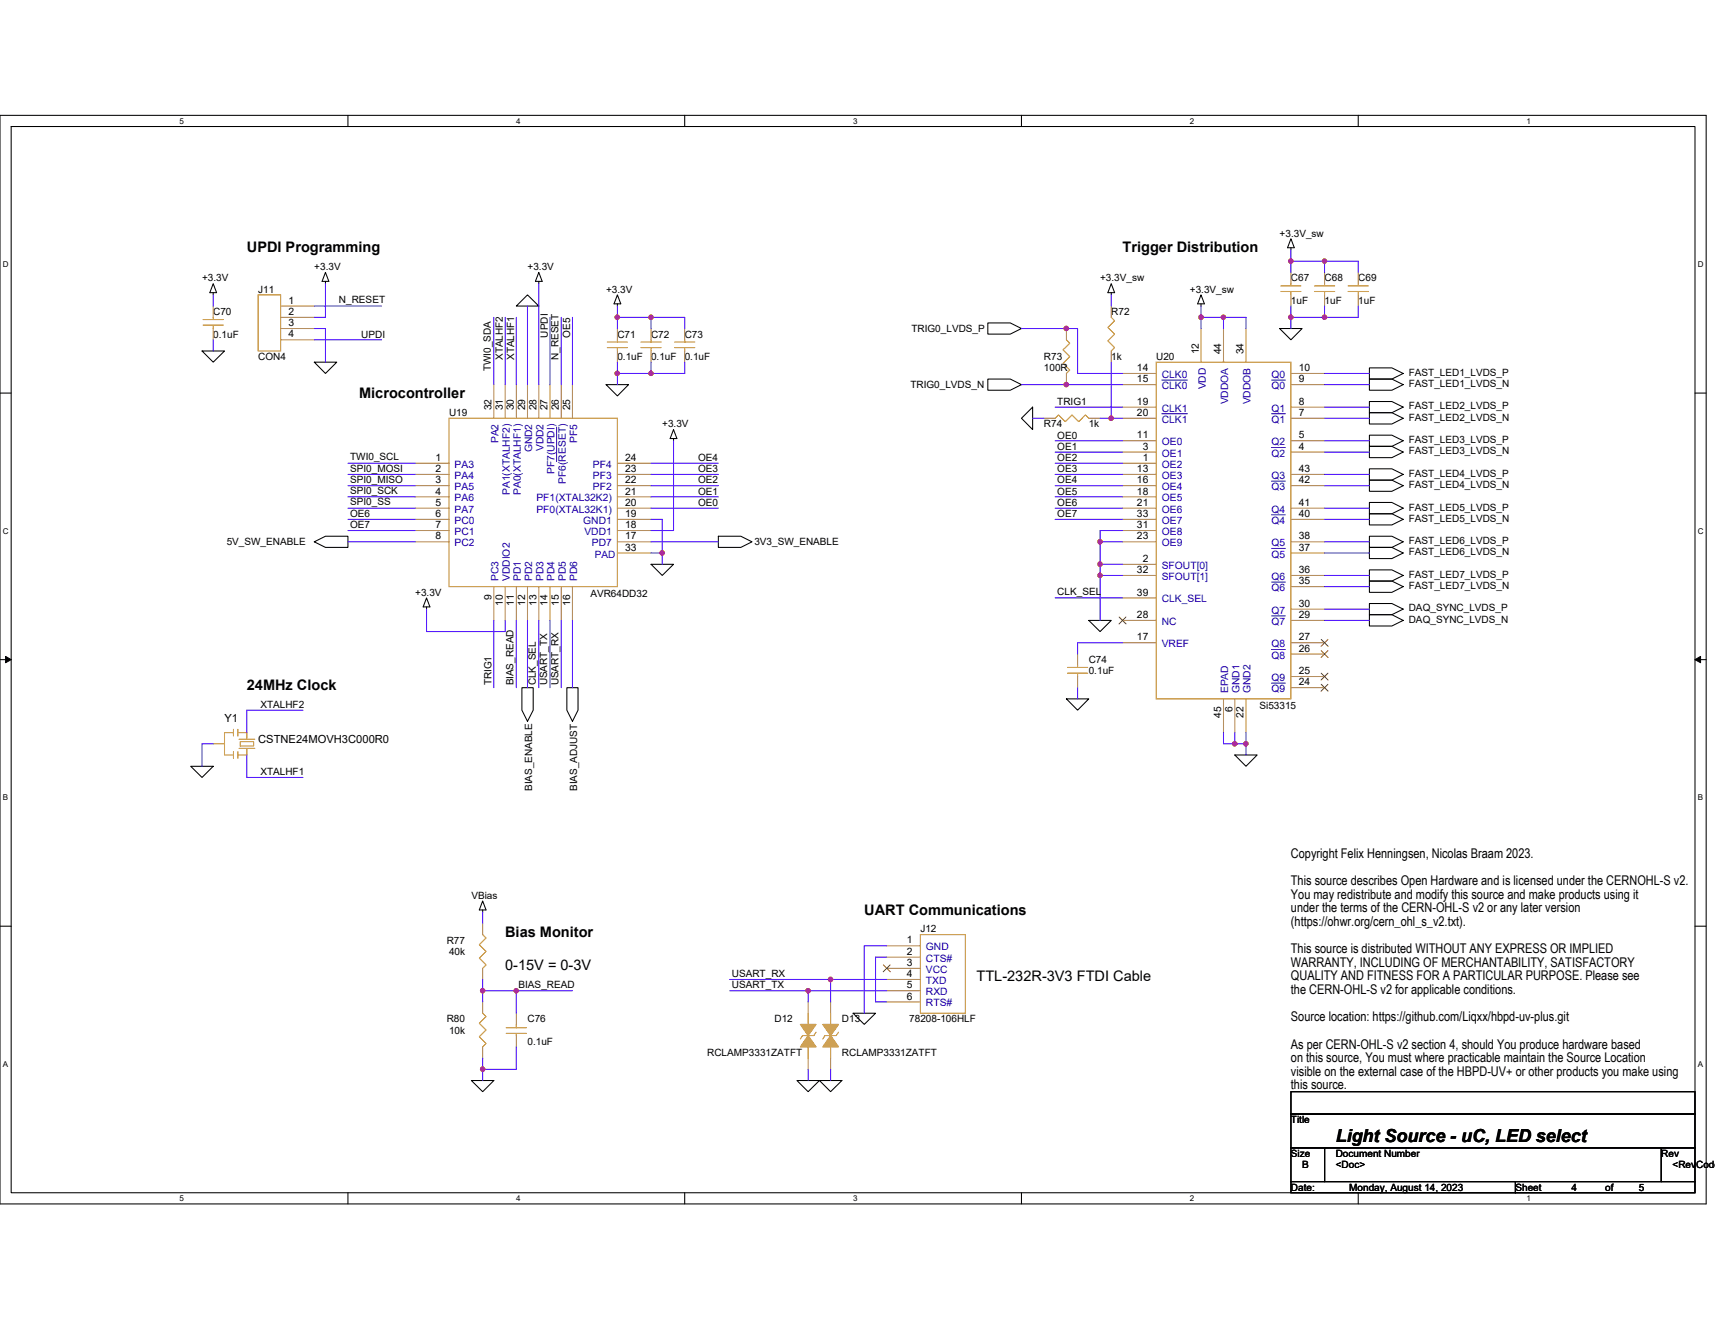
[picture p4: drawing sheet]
<svg xmlns="http://www.w3.org/2000/svg" width="279mm" height="216mm" viewBox="0 0 279 216" stroke-linecap="round" stroke-linejoin="round" font-family="sans-serif">
<path d="M0 18.8h278v177.4h-278zM1.8 20.6h274.3v173.8h-274.3z" fill="none" stroke="#000" stroke-width=".17"/>
<g fill="#fff">
<path d="M29.3 19h.7v1.4h-.7z"/>
<path d="M29.3 194.5h.7v1.5h-.7z"/>
</g>
<path d="M56.7 18.8v1.8M56.7 194.4v1.8" fill="none" stroke="#000" stroke-width=".17"/>
<g fill="#fff">
<path d="M84.1 19h.7v1.4h-.7z"/>
<path d="M84.1 194.5h.7v1.5h-.7z"/>
</g>
<path d="M111.5 18.8v1.8M111.5 194.4v1.8" fill="none" stroke="#000" stroke-width=".17"/>
<g fill="#fff">
<path d="M139 19h.7v1.4h-.7z"/>
<path d="M139 194.5h.7v1.5h-.7z"/>
</g>
<path d="M166.4 18.8v1.8M166.4 194.4v1.8" fill="none" stroke="#000" stroke-width=".17"/>
<g fill="#fff">
<path d="M193.8 19h.8v1.4h-.8z"/>
<path d="M193.8 194.5h.8v1.5h-.8z"/>
</g>
<path d="M221.3 18.8v1.8M221.3 194.4v1.8" fill="none" stroke="#000" stroke-width=".17"/>
<g fill="#fff">
<path d="M248.7 19h.7v1.4h-.7z"/>
<path d="M248.7 194.5h.7v1.5h-.7z"/>
<path d="M.5 42.3h.9v1.5h-.9z"/>
<path d="M276.6 42.3h1v1.5h-1z"/>
<path d="M.5 85.8h.9v1.4h-.9z"/>
<path d="M276.6 85.8h1v1.4h-1z"/>
</g>
<path d="M0 64.1h1.8M276.1 64.1h1.9" fill="none" stroke="#000" stroke-width=".17"/>
<g fill="#fff">
<path d="M.5 129.2h.8v1.5h-.8z"/>
<path d="M276.6 129.2h.9v1.5h-.9z"/>
</g>
<path d="M0 107.5h1.8M276.1 107.5h1.9" fill="none" stroke="#000" stroke-width=".17"/>
<path d="M.9 107l.9 .5-.9 .5zM276.1 107.5l1-.5v1z" fill="#000" stroke="#000" stroke-width=".16"/>
<g fill="#fff">
<path d="M.5 172.6h.8v1.5h-.8z"/>
<path d="M276.6 172.6h.9v1.5h-.9z"/>
</g>
<g fill="none" stroke="#000" stroke-width=".17">
<path d="M210.3 38.9l.6 1.5h-1.1zM32.9 57.2h3.7l-1.9 1.8zM34.7 47.7v.3M34.7 46.2l.6 1.5h-1.1zM51.2 59h3.7l-1.9 1.9zM53 45.8v.4M53 44.4l.6 1.4h-1.1zM84.1 49.9l1.8-1.9 1.9 1.9zM87.8 45.8v.4M87.8 44.4l.5 1.4h-1.1zM100.6 49.5v.4M100.6 48l.5 1.5h-1.1z"/>
<path d="M160.9 52.6h3.7l1.8 .9-1.8 .9h-3.7zM181 47.7v.3M181 46.2l.6 1.5h-1.1zM195.7 49.5v.4M195.7 48l.5 1.5h-1.1zM208.5 53.5h3.6l-1.8 1.9zM210.3 40.4v.3M223.1 59.9h3.7l1.8 1-1.8 .9h-3.7zM98.7 62.7h3.7l-1.8 1.8zM109.7 71.5v.3M109.7 70l.6 1.5h-1.1zM160.9 61.8h3.7l1.8 .9-1.8 .9h-3.7z"/>
<path d="M166.4 68.2l1.8-1.9v3.7zM223.1 61.8h3.7l1.8 .9-1.8 .9h-3.7zM223.1 65.4h3.7l1.8 .9-1.8 .9h-3.7zM223.1 67.2h3.7l1.8 1-1.8 .9h-3.7zM223.1 70.9h3.7l1.8 .9-1.8 .9h-3.7zM223.1 72.7h3.7l1.8 1-1.8 .9h-3.7zM223.1 76.4h3.7l1.8 .9-1.8 .9h-3.7zM223.1 78.2h3.7l1.8 .9-1.8 1h-3.7zM51.2 88.3l1.8-.9h3.7v1.8h-3.7zM69.5 98.9v.4M69.5 97.4l.5 1.5h-1.1zM106.1 91.9h3.6l-1.8 1.9z"/>
<path d="M117 87.4h3.7l1.8 .9-1.8 .9h-3.7zM223.1 81.9h3.7l1.8 .9-1.8 .9h-3.7zM223.1 83.7h3.7l1.8 .9-1.8 .9h-3.7zM223.1 87.4h3.7l1.8 .9-1.8 .9h-3.7zM223.1 89.2h3.7l1.8 .9-1.8 .9h-3.7zM223.1 92.9h3.7l1.8 .9-1.8 .9h-3.7zM223.1 94.7h3.7l1.8 .9-1.8 .9h-3.7zM223.1 98.3h3.7l1.8 1-1.8 .9h-3.7zM85 112.1h1.9v3.6l-1 1.8-.9-1.8zM92.4 112.1h1.8v3.6l-.9 1.8-.9-1.8zM173.7 113.9h3.7l-1.8 1.8zM177.4 101.1h3.6l-1.8 1.8z"/>
<path d="M223.1 100.2h3.7l1.8 .9-1.8 .9h-3.7zM31.1 124.9h3.6l-1.8 1.8zM201.2 123h3.6l-1.8 1.9zM0 150.9h1.8M78.6 148.3v.3M78.6 146.8l.6 1.5h-1.1zM276.1 150.9h1.9M76.8 176.1h3.7l-1.9 1.8zM129.8 176.1h3.7l-1.8 1.8zM133.5 176.1h3.7l-1.9 1.8zM139 165.1h3.6l-1.8 1.8zM210.3 177.9h65.8v3.6h-65.8z"/>
<path d="M210.3 181.5h65.8v5.5h-65.8zM210.3 187h5.5v5.5h-5.5zM210.3 192.5h36.6v1.9h-36.6zM215.8 187h54.9v5.5h-54.9zM246.9 192.5h29.2v1.9h-29.2zM270.7 187h5.4v5.5h-5.4z"/>
</g>
<g fill="none" stroke="#cc8006" stroke-width=".17">
<path d="M33.1 53h3.3M33.1 52.1h3.3M34.7 51.7v.4M34.7 53v.5M42.1 48h3.6v9.2h-3.6zM98.9 56.6h3.3M98.9 55.7h3.3M100.6 55.4v.3M100.6 56.6v.6M104.4 56.6h3.3M104.4 55.7h3.3M106.1 55.4v.3"/>
<path d="M106.1 56.6v.6M109.9 56.6h3.3M109.9 55.7h3.3M111.5 55.4v.3M111.5 56.6v.6M173.7 55.4l.6 .5-1.1 1.1 1.1 1.1-1.1 1.1 1.1 1.1-.6 .6M181 51.7l.6 .6-1.1 1.1 1.1 1-1.1 1.1 1.1 1.1-.6 .6M188.4 59h21.9v54.9h-21.9zM208.7 47.5h3.2M208.7 46.6h3.2M210.3 46.2v.4M210.3 47.5v.5"/>
<path d="M214.1 47.5h3.3M214.1 46.6h3.3M215.8 46.2v.4M215.8 47.5v.5M219.6 47.5h3.3M219.6 46.6h3.3M221.3 46.2v.4M221.3 47.5v.5M73.2 68.2h27.4v27.4h-27.4zM171.9 68.2l.5-.6 1.1 1.1 1.1-1.1 1.1 1.1 1.1-1.1 .6 .6M38 118.8v1.1M38 119.4h-1.4v3.6h1.4"/>
<path d="M38.8 119.4h1.4v1.1M38.8 118.8v1.1M173.9 109.7h3.3M173.9 108.8h3.3M175.6 108.4v.4M175.6 109.7v.5M34.7 121.2h1.9M38 122.5v1.1M38.8 122.5v1.1M38.9 121.9h2.6M38.9 120.5h2.6M39.1 120.8h2.2v.8h-2.2z"/>
<path d="M40.2 121.9v1.1h-1.4M78.6 152.3l.6 .5-1.1 1.1 1.1 1.1-1.1 1.1 1.1 1.1-.6 .6M149.9 152.3h7.4v12.8h-7.4zM78.6 165.1l.6 .6-1.1 1 1.1 1.1-1.1 1.1 1.1 1.1-.6 .6M82.5 167.5h3.3M82.5 168.4h3.3M84.1 168.4v.3M84.1 166.9v.6M131.7 170.6v1.8M131.7 165.1v1.8M132.9 168.2l-.3 .5h-1.9l-.3 .6M135.3 170.6v1.8"/>
<path d="M135.3 165.1v1.8M136.6 168.2l-.4 .5h-1.8l-.4 .6"/>
</g>
<g fill="none" stroke="#a84" stroke-width=".17">
<path d="M34.7 49.9v1.8M34.7 53.5v1.9M45.7 49.9h5.5M45.7 51.7h5.5M45.7 53.5h5.5M45.7 55.4h5.5M100.6 53.5v1.9M100.6 57.2v1.8M106.1 53.5v1.9M106.1 57.2v1.8M111.5 53.5v1.9M111.5 57.2v1.8"/>
<path d="M173.7 53.5v1.9M181 49.9v1.8M181 57.2v1.8M195.7 53.5v5.5M199.3 53.5v5.5M203 53.5v5.5M210.3 44.4v1.8M210.3 48v1.9M215.8 44.4v1.8M215.8 48v1.9M221.3 44.4v1.8M221.3 48v1.9"/>
<path d="M67.6 75.5h5.6M67.6 77.3h5.6M67.6 79.1h5.6M80.5 62.7v5.5M82.3 62.7v5.5M84.1 62.7v5.5M85.9 62.7v5.5M87.8 62.7v5.5M89.6 62.7v5.5M91.4 62.7v5.5M93.3 62.7v5.5M100.6 79.1h5.5"/>
<path d="M100.6 77.3h5.5M100.6 75.5h5.5M170.1 68.2h1.8M173.7 60.9v1.8M177.4 68.2h1.8M182.9 75.5h5.5M182.9 73.7h5.5M182.9 71.8h5.5M182.9 77.3h5.5M182.9 60.9h5.5M182.9 62.7h5.5M182.9 79.1h5.5"/>
<path d="M182.9 66.3h5.5M182.9 68.2h5.5M210.3 73.7h5.5M210.3 71.8h5.5M210.3 68.2h5.5M210.3 66.3h5.5M210.3 62.7h5.5M210.3 60.9h5.5M210.3 79.1h5.5M210.3 77.3h5.5M67.6 81h5.6M67.6 82.8h5.6"/>
<path d="M67.6 84.6h5.6M67.6 86.4h5.6M67.6 88.3h5.6M80.5 95.6v5.5M82.3 95.6v5.5M84.1 95.6v5.5M85.9 95.6v5.5M87.8 95.6v5.5M89.6 95.6v5.5M91.4 95.6v5.5M93.3 95.6v5.5M100.6 88.3h5.5"/>
<path d="M100.6 86.4h5.5M100.6 84.6h5.5M100.6 82.8h5.5M100.6 81h5.5M100.6 90.1h5.5M182.9 91.9h5.5M182.9 81h5.5M182.9 82.8h5.5M182.9 88.3h5.5M182.9 86.4h5.5M182.9 93.8h5.5M182.9 84.6h5.5"/>
<path d="M182.9 97.4h5.5M210.3 99.3h5.5M210.3 95.6h5.5M210.3 93.8h5.5M210.3 90.1h5.5M210.3 88.3h5.5M210.3 84.6h5.5M210.3 82.8h5.5M40.2 119.4h.1M175.6 106.6v1.8M175.6 110.2v1.9M182.9 104.7h5.5"/>
<path d="M182.9 101.1h5.5M199.3 113.9v5.5M201.2 113.9v5.5M203 113.9v5.5M210.3 112.1h5.5M210.3 110.2h5.5M210.3 106.6h5.5M210.3 104.7h5.5M210.3 101.1h5.5M34.7 121.2h.1M40.2 123h.1M78.6 157.8v1.8"/>
<path d="M78.6 150.5v1.8M144.5 154.1h5.4M144.5 156h5.4M144.5 157.8h5.4M144.5 159.6h5.4M78.6 170.6v1.8M78.6 163.3v1.8M84.1 168.7v1.9M84.1 165.1v1.8M131.7 172.4v1.8M131.7 163.3v1.8M135.3 172.4v1.8"/>
<path d="M135.3 163.3v1.8M144.5 161.4h5.4M144.5 163.3h5.4"/>
</g>
<g fill="none" stroke="#00c" stroke-width=".16">
<path d="M90.7 69.6v5.6M189.3 61.9h4.2M189.3 67.4h4.2M207.2 72.9h2.2M207.2 67.4h2.2M207.2 61.9h2.2M207.2 78.4h2.2M207.2 94.8h2.2M207.2 89.4h2.2M207.2 83.9h2.2M207.2 111.3h2.2M207.2 105.8h2.2"/>
<path d="M207.2 100.4h2.2"/>
</g>
<path d="M182.3 100.5l1.2 1.2M183.4 100.5l-1.1 1.2M215.2 111.5l1.2 1.1M215.2 109.7l1.2 1.1M215.2 106l1.2 1.1M215.2 104.2l1.2 1.1M216.3 111.5l-1.1 1.1M216.3 109.7l-1.1 1.1M216.3 106l-1.1 1.1M216.3 104.2l-1.1 1.1M143.9 157.2l1.1 1.1M145 157.2l-1.1 1.1" fill="none" stroke="#804000" stroke-width=".16"/>
<g fill="#cc8006" stroke="#cc8006" stroke-width=".17">
<path d="M131.7 168.7l1.2 1.9h-2.5z" fill-rule="evenodd"/>
<path d="M130.4 166.9h2.5l-1.2 1.8z" fill-rule="evenodd"/>
<path d="M135.3 168.7l1.3 1.9h-2.6z" fill-rule="evenodd"/>
<path d="M134 166.9h2.6l-1.3 1.8z" fill-rule="evenodd"/>
</g>
<g fill="none" stroke="#4200ff" stroke-width=".17">
<path d="M34.7 48v1.9M34.7 55.4v1.8M51.2 49.9h11M51.2 55.4h11M51.2 53.5h1.8v5.5M53 46.2v5.5h-1.8M80.5 51.7v11M82.3 51.7v11M84.1 51.7v11M85.9 49.9v12.8M87.8 46.2v16.5M89.6 51.7v11"/>
<path d="M91.4 51.7v11M93.3 51.7v11M100.6 59v1.9M100.6 51.7v1.8M100.6 49.9v1.8M100.6 51.7h5.5M106.1 51.7h5.4v1.8M106.1 59v1.9M106.1 51.7v1.8M111.5 59v1.9h-5.4M166.4 53.5h9.2v7.4h7.3M181 48v1.9"/>
<path d="M181 59v9.2M195.7 49.9v1.8M195.7 51.7v1.8M195.7 51.7h3.6M199.3 51.7h3.7v1.8M199.3 51.7v1.8M210.3 42.6v1.8M210.3 51.7v1.8M210.3 42.6h5.5M210.3 51.7h5.5M210.3 40.7v1.9M210.3 49.9v1.8"/>
<path d="M215.8 49.9v1.8M215.8 42.6h5.5v1.8M215.8 42.6v1.8M221.3 49.9v1.8h-5.5M56.7 75.5h10.9M56.7 77.3h10.9M56.7 79.1h10.9M100.6 60.9v1.8M100.6 60.9h5.5M106.1 79.1h10.9M106.1 77.3h10.9M106.1 75.5h10.9"/>
<path d="M109.7 71.8v14.6h-3.6M168.2 68.2h1.9M171.9 66.3h11M171.9 71.8h11M171.9 73.7h11M171.9 75.5h11M171.9 77.3h11M171.9 79.1h11M179.2 68.2h1.8M181 68.2h1.9M182.9 62.7h-16.5M215.8 60.9h7.3"/>
<path d="M215.8 62.7h7.3M215.8 66.3h7.3M215.8 68.2h7.3M215.8 71.8h7.3M215.8 73.7h7.3M215.8 77.3h7.3M215.8 79.1h7.3M56.7 81h10.9M56.7 82.8h10.9M56.7 86.4h10.9M56.7 84.6h10.9M56.7 88.3h10.9"/>
<path d="M69.5 99.3v3.6h12.8v-1.8M106.1 82.8h10.9M106.1 81h10.9M106.1 88.3h10.9M106.1 84.6h1.8v5.5M106.1 90.1h1.8M107.9 90.1v1.8M171.9 97.4h11M171.9 81h11M171.9 82.8h11M171.9 84.6h11M179.2 93.8v7.3"/>
<path d="M179.2 91.9v1.9M179.2 88.3v3.6M179.2 91.9h3.7M179.2 93.8h3.7M179.2 88.3h3.7M182.9 86.4h-3.7v1.9M215.8 82.8h7.3M215.8 84.6h7.3M215.8 88.3h7.3M215.8 90.1h7.3M215.8 93.8h7.3M215.8 95.6h7.3"/>
<path d="M215.8 99.3h7.3M49.4 115.7h-9.2v3.7M80.5 101.1v11M84.1 101.1v11M85.9 101.1v11M87.8 101.1v11M89.6 101.1v11M91.4 101.1v11M93.3 101.1v11M175.6 112.1v1.8M182.9 104.7h-7.3v1.9M199.3 119.4v1.8h1.9"/>
<path d="M201.2 119.4v1.8M203 119.4v1.8M215.8 101.1h7.3M34.7 121.2h-1.8v3.7M40.2 123v3.7h9.2M201.2 121.2h1.8M203 121.2v1.8M78.6 148.6v1.9M78.6 159.6v1.8M118.9 159.6h16.4M135.3 159.6v3.7M135.3 159.6h9.2"/>
<path d="M144.5 154.1h-3.7v11M144.5 156h-1.9v7.3h1.9M78.6 161.4v1.9M78.6 172.4v1.8M78.6 174.2v1.9M78.6 161.4h5.5M84.1 161.4h9.2M84.1 170.6v3.6h-5.5M84.1 161.4v3.7M118.9 161.4h12.8M131.7 161.4h12.8M131.7 161.4v1.9"/>
<path d="M131.7 174.2v1.9M135.3 174.2v1.9"/>
</g>
<g fill="#f00" stroke="#f00" stroke-width=".17">
<circle cx="173.7" cy="53.5" r=".36"/>
<circle cx="173.7" cy="62.7" r=".36"/>
<circle cx="181" cy="68.2" r=".36"/>
<circle cx="195.7" cy="51.7" r=".36"/>
<circle cx="210.3" cy="51.7" r=".36"/>
<circle cx="210.3" cy="42.6" r=".36"/>
<circle cx="215.8" cy="51.7" r=".35"/>
<circle cx="215.8" cy="42.6" r=".35"/>
<circle cx="199.3" cy="51.7" r=".35"/>
<circle cx="106.1" cy="60.8" r=".35"/>
<circle cx="100.6" cy="60.8" r=".36"/>
<circle cx="106.1" cy="51.7" r=".35"/>
<circle cx="100.6" cy="51.7" r=".36"/>
<circle cx="107.9" cy="90.1" r=".35"/>
<circle cx="84.1" cy="161.4" r=".35"/>
<circle cx="78.6" cy="161.4" r=".35"/>
<circle cx="78.6" cy="174.2" r=".36"/>
<circle cx="201.2" cy="121.2" r=".36"/>
<circle cx="203" cy="121.2" r=".35"/>
<circle cx="179.2" cy="93.8" r=".35"/>
<circle cx="179.2" cy="91.9" r=".36"/>
<circle cx="179.2" cy="88.3" r=".35"/>
<circle cx="131.7" cy="161.4" r=".36"/>
<circle cx="135.3" cy="159.6" r=".36"/>
</g>
<text font-size="2.9" x="217.6" y="186.1">Light Source - uC, LED select</text>
<g font-size="2.4">
<text x="40.2" y="41.1">UPDI Programming</text>
<text x="182.9" y="41.1">Trigger Distribution</text>
<text x="58.5" y="64.9">Microcontroller</text>
<text x="40.2" y="112.4">24MHz Clock</text>
<text x="140.8" y="149">UART Communications</text>
<text x="82.3" y="152.7">Bias Monitor</text>
<text x="82.3" y="158.1">0-15V = 0-3V</text>
<text x="159.1" y="159.9">TTL-232R-3V3 FTDI Cable</text>
</g>
<g font-size="2.2">
<text x="210.3" y="139.7">Copyright Felix Henningsen, Nicolas Braam 2023.</text>
<text x="210.3" y="144.2">This source describes Open Hardware and is licensed under the CERNOHL-S v2.</text>
<text x="210.3" y="146.4">You may redistribute and modify this source and make products using it</text>
<text x="210.3" y="148.6">under the terms of the CERN-OHL-S v2 or any later version</text>
<text x="210.3" y="150.9">(https://ohwr.org/cern_ohl_s_v2.txt).</text>
<text x="210.3" y="155.3">This source is distributed WITHOUT ANY EXPRESS OR IMPLIED</text>
<text x="210.3" y="157.5">WARRANTY, INCLUDING OF MERCHANTABILITY, SATISFACTORY</text>
<text x="210.3" y="159.7">QUALITY AND FITNESS FOR A PARTICULAR PURPOSE. Please see</text>
<text x="210.3" y="162">the CERN-OHL-S v2 for applicable conditions.</text>
<text x="210.3" y="166.4">Source location: https://github.com/Liqxx/hbpd-uv-plus.git</text>
<text x="210.3" y="170.9">As per CERN-OHL-S v2 section 4, should You produce hardware based</text>
<text x="210.3" y="173.1">on this source, You must where practicable maintain the Source Location</text>
<text x="210.3" y="175.3">visible on the external case of the HBPD-UV+ or other products you make using</text>
<text x="210.3" y="177.5">this source.</text>
</g>
<g font-size="1.8">
<text x="36.6" y="117.7">Y1</text>
<text x="42.1" y="121">CSTNE24MOVH3C000R0</text>
</g>
<g font-size="1.7">
<text x="47" y="49.5">1</text>
<text x="47" y="51.3">2</text>
<text x="47" y="53.1">3</text>
<text x="47" y="55">4</text>
<text x="195.3" y="57.7" transform="rotate(-90 195.3 57.7)">12</text>
<text x="198.9" y="57.7" transform="rotate(-90 198.9 57.7)">44</text>
<text x="202.6" y="57.7" transform="rotate(-90 202.6 57.7)">34</text>
<text x="185.2" y="62.3">15</text>
<text x="185.2" y="60.5">14</text>
<text x="185.2" y="66">19</text>
<text x="211.6" y="66">8</text>
<text x="211.6" y="60.5">10</text>
<text x="211.6" y="62.3">9</text>
<text x="80.1" y="66.9" transform="rotate(-90 80.1 66.9)">32</text>
<text x="81.9" y="66.9" transform="rotate(-90 81.9 66.9)">31</text>
<text x="83.7" y="66.9" transform="rotate(-90 83.7 66.9)">30</text>
<text x="85.6" y="66.9" transform="rotate(-90 85.6 66.9)">29</text>
<text x="87.4" y="66.9" transform="rotate(-90 87.4 66.9)">28</text>
<text x="89.2" y="66.9" transform="rotate(-90 89.2 66.9)">27</text>
<text x="91.1" y="66.9" transform="rotate(-90 91.1 66.9)">26</text>
<text x="92.9" y="66.9" transform="rotate(-90 92.9 66.9)">25</text>
<text x="185.2" y="67.8">20</text>
<text x="185.2" y="71.4">11</text>
<text x="211.6" y="71.4">5</text>
<text x="211.6" y="67.8">7</text>
<text x="71" y="75.1">1</text>
<text x="71" y="76.9">2</text>
<text x="101.9" y="76.9">23</text>
<text x="101.9" y="75.1">24</text>
<text x="185.2" y="76.9">13</text>
<text x="186.2" y="75.1">1</text>
<text x="186.2" y="73.3">3</text>
<text x="211.6" y="76.9">43</text>
<text x="211.6" y="73.3">4</text>
<text x="71" y="78.8">3</text>
<text x="71" y="80.6">4</text>
<text x="71" y="82.4">5</text>
<text x="101.9" y="82.4">20</text>
<text x="101.9" y="80.6">21</text>
<text x="101.9" y="78.8">22</text>
<text x="185.2" y="78.8">16</text>
<text x="185.2" y="80.6">18</text>
<text x="185.2" y="82.4">21</text>
<text x="211.6" y="82.4">41</text>
<text x="211.6" y="78.8">42</text>
<text x="71" y="84.2">6</text>
<text x="71" y="86.1">7</text>
<text x="71" y="87.9">8</text>
<text x="101.9" y="87.9">17</text>
<text x="101.9" y="84.2">19</text>
<text x="101.9" y="86.1">18</text>
<text x="101.9" y="89.7">33</text>
<text x="185.2" y="87.9">23</text>
<text x="185.2" y="86.1">31</text>
<text x="185.2" y="84.2">33</text>
<text x="211.6" y="87.9">38</text>
<text x="211.6" y="89.7">37</text>
<text x="211.6" y="84.2">40</text>
<text x="185.2" y="93.4">32</text>
<text x="186.2" y="91.6">2</text>
<text x="211.6" y="93.4">36</text>
<text x="211.6" y="95.2">35</text>
<text x="80.1" y="97.8" transform="rotate(-90 80.1 97.8)">9</text>
<text x="81.9" y="98.7" transform="rotate(-90 81.9 98.7)">10</text>
<text x="83.7" y="98.7" transform="rotate(-90 83.7 98.7)">11</text>
<text x="85.6" y="98.7" transform="rotate(-90 85.6 98.7)">12</text>
<text x="87.4" y="98.7" transform="rotate(-90 87.4 98.7)">13</text>
<text x="89.2" y="98.7" transform="rotate(-90 89.2 98.7)">14</text>
<text x="91.1" y="98.7" transform="rotate(-90 91.1 98.7)">15</text>
<text x="92.9" y="98.7" transform="rotate(-90 92.9 98.7)">16</text>
<text x="185.2" y="100.7">28</text>
<text x="185.2" y="97">39</text>
<text x="211.6" y="98.9">30</text>
<text x="211.6" y="100.7">29</text>
<text x="185.2" y="104.4">17</text>
<text x="211.6" y="104.4">27</text>
<text x="211.6" y="106.2">26</text>
<text x="211.6" y="109.9">25</text>
<text x="211.6" y="111.7">24</text>
<text x="198.9" y="117" transform="rotate(-90 198.9 117)">45</text>
<text x="200.8" y="116.1" transform="rotate(-90 200.8 116.1)">6</text>
<text x="202.6" y="117" transform="rotate(-90 202.6 117)">22</text>
<text x="147.7" y="153.7">1</text>
<text x="147.7" y="155.6">2</text>
<text x="147.7" y="157.4">3</text>
<text x="147.7" y="159.2">4</text>
<text x="147.7" y="161.1">5</text>
<text x="147.7" y="162.9">6</text>
</g>
<g font-size="1.7" fill="#00c">
<text x="189.3" y="61.6">CLK0</text>
<text x="189.3" y="63.4">CLK0</text>
<text x="196.4" y="63.5" transform="rotate(-90 196.4 63.5)">VDD</text>
<text x="200.1" y="65.9" transform="rotate(-90 200.1 65.9)">VDDOA</text>
<text x="203.8" y="65.9" transform="rotate(-90 203.8 65.9)">VDDOB</text>
<text x="207.2" y="63.4">Q0</text>
<text x="207.2" y="61.6">Q0</text>
<text x="189.3" y="67.1">CLK1</text>
<text x="189.3" y="68.9">CLK1</text>
<text x="207.2" y="68.9">Q1</text>
<text x="207.2" y="67.1">Q1</text>
<text x="74.1" y="76.2">PA3</text>
<text x="81.2" y="72.2" transform="rotate(-90 81.2 72.2)">PA2</text>
<text x="86.7" y="73.7" transform="rotate(-90 86.7 73.7)">GND2</text>
<text x="88.5" y="73.5" transform="rotate(-90 88.5 73.5)">VDD2</text>
<text x="90.4" y="77.2" transform="rotate(-90 90.4 77.2)">PF7(UPDI)</text>
<text x="94" y="72.1" transform="rotate(-90 94 72.1)">PF5</text>
<text x="96.6" y="76.2">PF4</text>
<text x="189.3" y="76.2">OE2</text>
<text x="189.3" y="74.4">OE1</text>
<text x="189.3" y="72.6">OE0</text>
<text x="207.2" y="74.4">Q2</text>
<text x="207.2" y="72.6">Q2</text>
<text x="74.1" y="78">PA4</text>
<text x="74.1" y="79.9">PA5</text>
<text x="74.1" y="81.7">PA6</text>
<text x="74.1" y="83.5">PA7</text>
<text x="83.1" y="80.7" transform="rotate(-90 83.1 80.7)">PA1(XTALHF2)</text>
<text x="84.9" y="80.7" transform="rotate(-90 84.9 80.7)">PA0(XTALHF1)</text>
<text x="87.4" y="83.5">PF0(XTAL32K1)</text>
<text x="87.4" y="81.7">PF1(XTAL32K2)</text>
<text x="92.2" y="78.8" transform="rotate(-90 92.2 78.8)">PF6(RESET)</text>
<text x="96.6" y="79.9">PF2</text>
<text x="96.6" y="78">PF3</text>
<text x="189.3" y="78">OE3</text>
<text x="189.3" y="79.9">OE4</text>
<text x="189.3" y="81.7">OE5</text>
<text x="189.3" y="83.5">OE6</text>
<text x="207.2" y="83.5">Q4</text>
<text x="207.2" y="79.9">Q3</text>
<text x="207.2" y="78">Q3</text>
<text x="74.1" y="85.4">PC0</text>
<text x="74.1" y="87.2">PC1</text>
<text x="74.1" y="89">PC2</text>
<text x="95" y="85.4">GND1</text>
<text x="95.2" y="87.2">VDD1</text>
<text x="96.4" y="89">PD7</text>
<text x="189.3" y="89">OE9</text>
<text x="189.3" y="87.2">OE8</text>
<text x="189.3" y="85.4">OE7</text>
<text x="207.2" y="89">Q5</text>
<text x="207.2" y="85.4">Q4</text>
<text x="81.2" y="94.7" transform="rotate(-90 81.2 94.7)">PC3</text>
<text x="83.1" y="94.7" transform="rotate(-90 83.1 94.7)">VDDIO2</text>
<text x="84.9" y="94.7" transform="rotate(-90 84.9 94.7)">PD1</text>
<text x="86.7" y="94.7" transform="rotate(-90 86.7 94.7)">PD2</text>
<text x="88.5" y="94.7" transform="rotate(-90 88.5 94.7)">PD3</text>
<text x="90.4" y="94.7" transform="rotate(-90 90.4 94.7)">PD4</text>
<text x="92.2" y="94.7" transform="rotate(-90 92.2 94.7)">PD5</text>
<text x="94" y="94.7" transform="rotate(-90 94 94.7)">PD6</text>
<text x="189.3" y="92.7">SFOUT[0]</text>
<text x="189.3" y="94.5">SFOUT[1]</text>
<text x="207.2" y="94.5">Q6</text>
<text x="207.2" y="90.8">Q5</text>
<text x="189.3" y="101.8">NC</text>
<text x="189.3" y="98.2">CLK_SEL</text>
<text x="207.2" y="101.8">Q7</text>
<text x="207.2" y="100">Q7</text>
<text x="207.2" y="96.3">Q6</text>
<text x="189.3" y="105.5">VREF</text>
<text x="207.2" y="107.3">Q8</text>
<text x="207.2" y="105.5">Q8</text>
<text x="200.1" y="113" transform="rotate(-90 200.1 113)">EPAD</text>
<text x="201.9" y="113" transform="rotate(-90 201.9 113)">GND1</text>
<text x="203.8" y="113" transform="rotate(-90 203.8 113)">GND2</text>
<text x="207.2" y="112.8">Q9</text>
<text x="207.2" y="111">Q9</text>
<text x="150.9" y="154.9">GND</text>
<text x="150.9" y="156.7">CTS#</text>
<text x="150.9" y="158.5">VCC</text>
<text x="150.9" y="160.3">TXD</text>
<text x="150.9" y="162.2">RXD</text>
<text x="150.9" y="164">RTS#</text>
</g>
<g font-size="1.6">
<text x="208.5" y="38.6">+3.3V_sw</text>
<text x="32.9" y="45.9">+3.3V</text>
<text x="42.1" y="47.7">J11</text>
<text x="51.2" y="44">+3.3V</text>
<text x="85.9" y="44">+3.3V</text>
<text x="98.7" y="47.7">+3.3V</text>
<text x="179.2" y="45.9">+3.3V_sw</text>
<text x="193.8" y="47.7">+3.3V_sw</text>
<text x="210.3" y="45.9">C67</text>
<text x="215.8" y="45.9">C68</text>
<text x="221.3" y="45.9">C69</text>
<text x="34.7" y="51.4">C70</text>
<text x="55.2" y="49.4">N_RESET</text>
<text x="181" y="51.4">R72</text>
<text x="210.3" y="49.5">1uF</text>
<text x="215.8" y="49.5">1uF</text>
<text x="221.3" y="49.5">1uF</text>
<text x="34.7" y="55">0.1uF</text>
<text x="42.1" y="58.7">CON4</text>
<text x="58.9" y="55">UPDI</text>
<text x="81.9" y="58.7" transform="rotate(-90 81.9 58.7)">XTALHF2</text>
<text x="83.8" y="58.7" transform="rotate(-90 83.8 58.7)">XTALHF1</text>
<text x="89.2" y="55" transform="rotate(-90 89.2 55)">UPDI</text>
<text x="91" y="58.7" transform="rotate(-90 91 58.7)">N_RESET</text>
<text x="92.9" y="55" transform="rotate(-90 92.9 55)">OE5</text>
<text x="100.6" y="55">C71</text>
<text x="100.6" y="58.7">0.1uF</text>
<text x="106.1" y="55">C72</text>
<text x="106.1" y="58.7">0.1uF</text>
<text x="111.5" y="55">C73</text>
<text x="111.5" y="58.7">0.1uF</text>
<text x="148.5" y="54.1">TRIG0_LVDS_P</text>
<text x="170.1" y="58.7">R73</text>
<text x="181" y="58.7">1k</text>
<text x="188.4" y="58.7">U20</text>
<text x="80" y="60.5" transform="rotate(-90 80 60.5)">TWI0_SDA</text>
<text x="148.3" y="63.2">TRIG0_LVDS_N</text>
<text x="170.1" y="60.5">100R</text>
<text x="172.3" y="66">TRIG1</text>
<text x="229.5" y="61.2">FAST_LED1_LVDS_P</text>
<text x="229.5" y="63.1">FAST_LED1_LVDS_N</text>
<text x="73.2" y="67.8">U19</text>
<text x="107.9" y="69.6">+3.3V</text>
<text x="170.1" y="69.6">R74</text>
<text x="172.3" y="71.5">OE0</text>
<text x="177.4" y="69.6">1k</text>
<text x="229.5" y="66.7">FAST_LED2_LVDS_P</text>
<text x="229.5" y="68.6">FAST_LED2_LVDS_N</text>
<text x="57" y="75">TWI0_SCL</text>
<text x="57" y="76.8">SPI0_MOSI</text>
<text x="113.7" y="76.9">OE3</text>
<text x="113.7" y="75.1">OE4</text>
<text x="172.3" y="73.3">OE1</text>
<text x="172.3" y="75.1">OE2</text>
<text x="172.3" y="76.9">OE3</text>
<text x="229.5" y="72.2">FAST_LED3_LVDS_P</text>
<text x="229.5" y="74">FAST_LED3_LVDS_N</text>
<text x="229.5" y="77.7">FAST_LED4_LVDS_P</text>
<text x="57" y="78.7">SPI0_MISO</text>
<text x="57" y="80.5">SPI0_SCK</text>
<text x="57" y="82.3">SPI0_SS</text>
<text x="113.7" y="82.4">OE0</text>
<text x="113.7" y="80.6">OE1</text>
<text x="113.7" y="78.8">OE2</text>
<text x="172.3" y="78.8">OE4</text>
<text x="172.3" y="80.6">OE5</text>
<text x="172.3" y="82.4">OE6</text>
<text x="229.5" y="79.5">FAST_LED4_LVDS_N</text>
<text x="229.5" y="83.2">FAST_LED5_LVDS_P</text>
<text x="36.9" y="88.9">5V_SW_ENABLE</text>
<text x="57" y="86.1">OE7</text>
<text x="57" y="84.3">OE6</text>
<text x="122.9" y="88.9">3V3_SW_ENABLE</text>
<text x="172.3" y="84.3">OE7</text>
<text x="229.5" y="85">FAST_LED5_LVDS_N</text>
<text x="229.5" y="88.7">FAST_LED6_LVDS_P</text>
<text x="229.5" y="90.5">FAST_LED6_LVDS_N</text>
<text x="229.5" y="94.1">FAST_LED7_LVDS_P</text>
<text x="229.5" y="96">FAST_LED7_LVDS_N</text>
<text x="67.6" y="97.1">+3.3V</text>
<text x="96.2" y="97.3">AVR64DD32</text>
<text x="172.3" y="97">CLK_SEL</text>
<text x="229.5" y="99.6">DAQ_SYNC_LVDS_P</text>
<text x="229.5" y="101.5">DAQ_SYNC_LVDS_N</text>
<text x="80.1" y="111.7" transform="rotate(-90 80.1 111.7)">TRIG1</text>
<text x="83.7" y="111.7" transform="rotate(-90 83.7 111.7)">BIAS_READ</text>
<text x="87.3" y="111.7" transform="rotate(-90 87.3 111.7)">CLK_SEL</text>
<text x="89.1" y="111.7" transform="rotate(-90 89.1 111.7)">USART_TX</text>
<text x="91" y="111.7" transform="rotate(-90 91 111.7)">USART_RX</text>
<text x="177.4" y="108.1">C74</text>
<text x="177.4" y="109.9">0.1uF</text>
<text x="42.4" y="115.4">XTALHF2</text>
<text x="205.2" y="115.5">Si53315</text>
<text x="42.4" y="126.3">XTALHF1</text>
<text x="86.7" y="128.9" transform="rotate(-90 86.7 128.9)">BIAS_ENABLE</text>
<text x="94" y="128.9" transform="rotate(-90 94 128.9)">BIAS_ADJUST</text>
<text x="76.8" y="146.5">VBias</text>
<text x="72.8" y="153.8">R77</text>
<text x="73.2" y="155.6">40k</text>
<text x="149.9" y="151.9">J12</text>
<text x="84.5" y="161">BIAS_READ</text>
<text x="119.2" y="161">USART_TX</text>
<text x="119.2" y="159.1">USART_RX</text>
<text x="72.8" y="166.6">R80</text>
<text x="85.9" y="166.6">C76</text>
<text x="126.2" y="166.6">D12</text>
<text x="137.2" y="166.6">D13</text>
<text x="148.1" y="166.6">78208-106HLF</text>
<text x="73.2" y="168.4">10k</text>
<text x="85.9" y="170.2">0.1uF</text>
<text x="115.2" y="172.1">RCLAMP3331ZATFT</text>
<text x="137.2" y="172.1">RCLAMP3331ZATFT</text>
<text x="210.3" y="183">Title</text>
<text x="210.3" y="188.5">Size</text>
<text x="212.1" y="190.4">B</text>
<text x="217.6" y="188.5">Document Number</text>
<text x="217.6" y="190.4">&lt;Doc&gt;</text>
<text x="270.7" y="188.5">Rev</text>
<text x="272.5" y="190.4">&lt;RevCode</text>
<text x="210.3" y="194">Date:</text>
<text x="219.8" y="194">Monday, August 14, 2023</text>
<text x="246.9" y="194">Sheet</text>
<text x="256" y="194">4</text>
<text x="261.5" y="194">of</text>
<text x="267" y="194">5</text>
</g>
<text font-size="1.6" fill="#00c" x="96.9" y="90.9">PAD</text>
<g font-size="1.3">
<text x="29.3" y="20.2">5</text>
<text x="84.1" y="20.2">4</text>
<text x="139" y="20.2">3</text>
<text x="193.8" y="20.2">2</text>
<text x="248.7" y="20.2">1</text>
<text x=".5" y="43.5">D</text>
<text x="276.6" y="43.5">D</text>
<text x=".5" y="87">C</text>
<text x="276.6" y="87">C</text>
<text x=".5" y="130.4">B</text>
<text x="276.6" y="130.4">B</text>
<text x=".5" y="173.8">A</text>
<text x="276.6" y="173.8">A</text>
<text x="29.3" y="195.7">5</text>
<text x="84.1" y="195.7">4</text>
<text x="139" y="195.7">3</text>
<text x="193.8" y="195.7">2</text>
<text x="248.7" y="195.7">1</text>
</g>
</svg>
